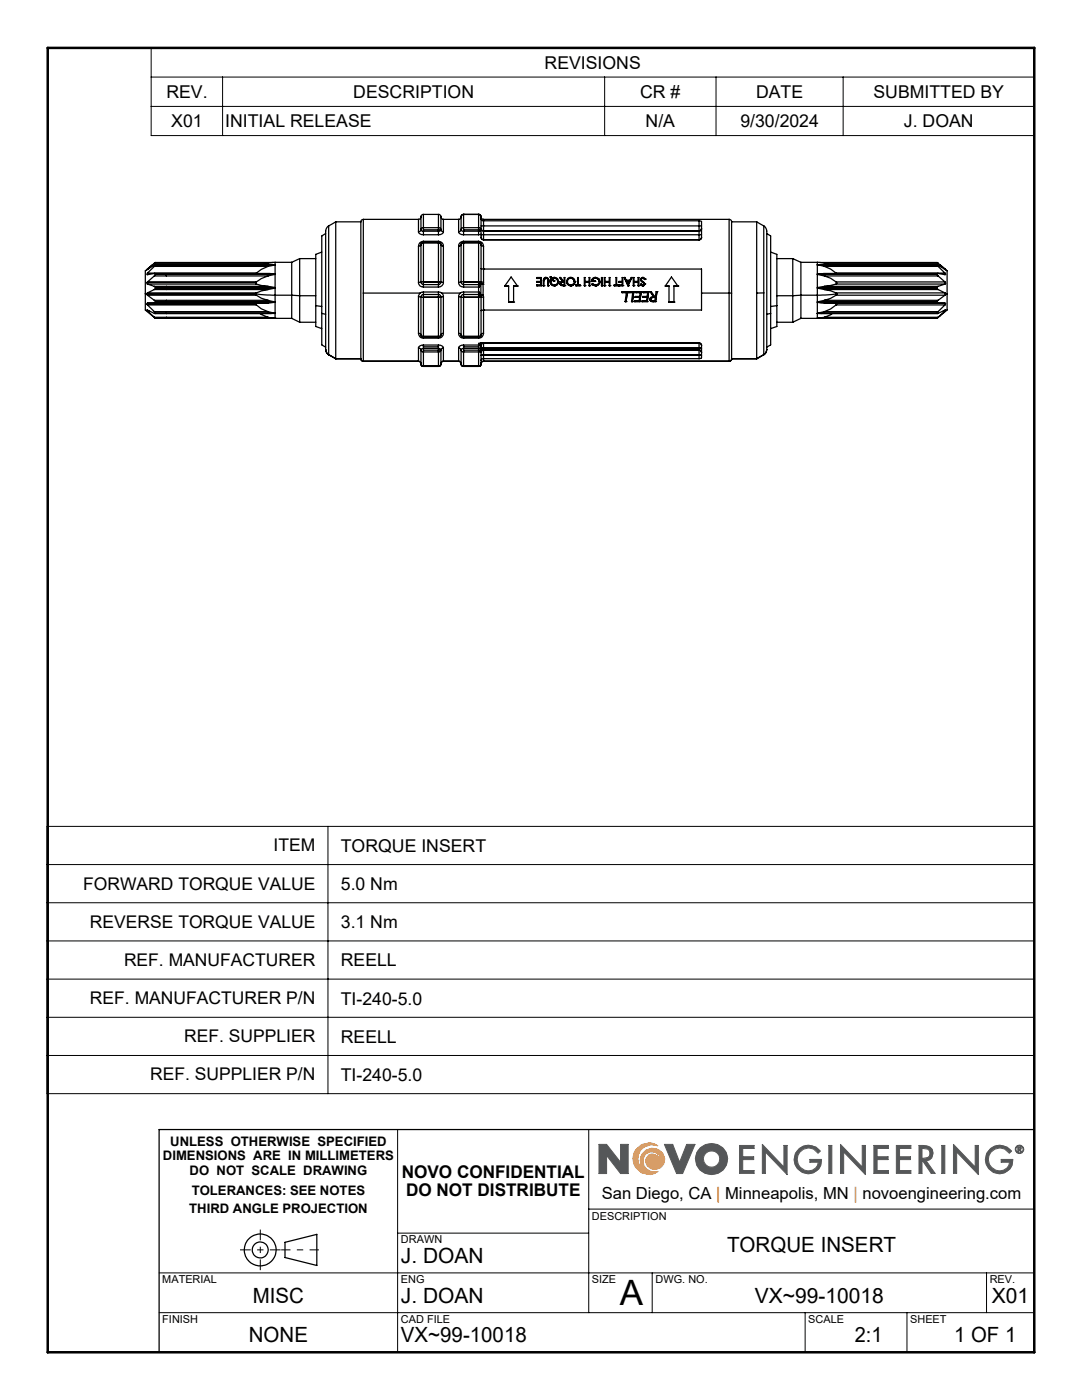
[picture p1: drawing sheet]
<svg xmlns="http://www.w3.org/2000/svg" width="216mm" height="279mm" viewBox="0 0 216 279" stroke-linecap="round" stroke-linejoin="round" font-family="sans-serif">
<g fill="none" stroke="#000" stroke-width=".25">
<path d="M29 58.6v3.3l2 1.6M29 58.6l.3 .1M29.3 58.7l.1 .2M29.3 58.7h21.7M29.4 56.4v.3M29.4 56.4h21.6M29.4 54.5v.3l1.4-.2M29.4 58.5l-.1 .2M29.4 58.9h21.8M29.4 56.3v.1M29.4 56.7l1.4 .5M29.4 58.5h21.8"/>
<path d="M29.4 56.7h21.8M29.4 58.9l1.4 1M29.4 56.3h21.8M29.4 54.5h21.8M29.4 53.7h.2M30.4 52.8l-1.4 1.2v4.6M30.8 54.6l.2 .1M30.8 57.2l.2 .2M30.8 59.9l.2 .4M30.8 54.6h22.9l1.2 .1M30.8 52.5l-1.4 1.2M30.8 53.2l-1.4 1.3"/>
<path d="M30.8 55.1l-1.4 1.2M30.8 57.8l-1.4 .7M30.8 57.8h22.7M30.8 57.2h22.7M30.8 59.9h22.7M30.8 55.1h22.7M30.8 53.2h22.7M30.8 52.5h22.7M31 52.4h23.4M31 57.4v.1M31 54.7v.1M31 52.9l-1.7 .9 .1-.1"/>
<path d="M31 52.4l-.2 .1M31 52.9l-.2 .3M31 54.8l-.2 .3M31 57.5l-.2 .3M31 57.5h23.9M31 57.4h23.9M31 54.8h23.9M31 54.7h23.9M31 52.9h23.9M33.2 57.5v.3M33.2 57.2v.2M33.2 59.9v.4"/>
<path d="M33.2 54.8v.3M51 58.7l3.9 .2M51 58.7l.2 .2M51 56.4v.2l.2 .1M51.2 56.7l2.3 .5M51.2 58.5l-.2 .2M51.2 58.9l.9 .6 1.4 .4M51.2 56.3l-.2 .1M51.2 54.5l-.1 .1M53.5 57.2l1.4 .2M53.5 55.1l-1.4 .5-.9 .7M53.5 57.8l-2.3 .7"/>
<path d="M53.5 59.9l1.4 .4M53.5 53.2l-1.4 .6-.9 .7M54.9 52.4l-1.1 .1-1.1 .3M54.9 54.8v2.6M54.9 52.9v1.8M54.9 57.5v1.4M54.9 58.9v1.4M54.9 52.4v.4h-23.9M54.9 52.4h3.3M54.9 58.9h3.3M54.9 54.8l-1.4 .3M54.9 57.5l-1.4 .3"/>
<path d="M54.9 52.9l-1.4 .3M58.2 52.4v6.5M58.2 58.9v4.6M58.2 58.9l1.6 .1M59.8 51.6v7.4M59.8 59v5.3M59.8 51.6l-1.6 .8M59.8 51.6h3.2M59.8 59h3.2M64.2 50.3l-1.2 .5v10.2M65 46.6l-.8 .5v15.4M65.6 45.1v25.7"/>
<path d="M65.6 45.1l-.2 .1a4.8 4.8 0 0 0-.4 3.1v21.4M67 44.3v27.3M67 44.3l-1.4 .8M67 44.3h5M72 44.3v27.3M72.5 43.8v14.7M72.5 58.5v13.6M72.5 43.8l-.4 .2-.1 .3M72.5 58.5h11.4M72.5 43.8h11M83.5 59.2l.5 .1M83.5 56.3a.92 .92 0 0 0 1 1"/>
<path d="M83.5 59.2v7.3M83.5 49.1v7.2M83.5 43.8v2.4M83.5 46.2v.2a.98 .98 0 0 0 1 .4M83.9 58.5l-.4 .7M84 59.3h.5M84 59.3v7.5M84 56.3l.1 .3 .4 .2M84 48.8v7.5M84 56.3h-.5M84 48.8l-.1 .2-.4 .1M84 45.9l.1 .2h.4"/>
<path d="M84 45.9l-.1 .2-.4 .1M84 43.3v2.6M84 43.3l-.2 .4-.3 .1M84.5 48.3a.48 .48 0 0 0-.5 .5M84.5 59.3h.1M84.5 58.8l-.4 .1-.1 .4M84.5 58.8v.5M84.5 59.3v7.8M84.5 56.2v.1M84.5 56.3v.5M84.5 56.2l-.5 .1M84.5 48.5l-.4 .1-.1 .2"/>
<path d="M84.5 48.5v7.7M84.5 58.3v.5M84.5 58.3l-.6 .2M84.5 56.8v.5M84.5 48.2l-.4 .1a.89 .89 0 0 0-.6 .8M84.5 48.3v.2M84.5 45.4v.5M84.5 45.9v.2M84.5 45.4l-.4 .2-.1 .3M84.5 46.1v.7M84.5 42.8l-.4 .2-.1 .3M84.5 42.8v2.6"/>
<path d="M84.5 48.2v.1M84.5 58.8h3M84.5 59.3h3M84.5 56.2h3M84.5 56.3h3M84.5 56.8h3M84.5 48.5h3M84.5 58.3h3M84.5 57.3h3M84.5 48.2h3M84.5 46.8h3M84.5 48.3h3"/>
<path d="M84.5 45.4h3M84.5 45.9h3M84.5 46.1h3M84.5 42.8h3M87.5 48.3a.48 .48 0 0 1 .5 .5M87.5 58.8v.5M87.5 58.8l.3 .1 .2 .4M87.5 59.3h.1M87.5 59.3v7.8M87.5 56.3v.5M87.5 56.2v.1M87.5 56.2l.5 .1"/>
<path d="M87.5 48.5v7.7M87.5 48.5l.4 .1 .1 .2M87.5 58.3v.5M87.5 58.3l.6 .2M87.5 56.8v.5M87.5 48.2l.4 .1a.89 .89 0 0 1 .6 .8M87.5 48.3v.2M87.5 45.9v.2M87.5 45.9h.5M87.5 45.4v.5M87.5 45.4l.4 .2 .1 .3M87.5 46.1v.7"/>
<path d="M87.5 42.8v2.6M87.5 42.8l.4 .2 .1 .3M87.5 48.2v.1M88 59.3h-.5M88 59.3v7.5M88 56.3h-.5M88 56.3l-.2 .3-.3 .2M88 48.8v7.5M88 56.3h.5M88 48.8l.1 .2 .4 .1M88 45.9l-.2 .2h-.3M88 45.9l.1 .2 .4 .1"/>
<path d="M88 43.3v2.6M88 43.3l.2 .4 .3 .1M88.1 58.5l.3 .3 .1 .4M88.1 58.5h3.8M88.5 59.2l-.5 .1M88.5 56.3a.92 .92 0 0 1-1 1M88.5 59.2v7.3M88.5 49.1v7.2M88.5 46.2v.2a.98 .98 0 0 1-1 .4M88.5 43.8v2.4M88.5 43.8h3M91.5 59.2l.5 .1"/>
<path d="M91.5 56.3a.92 .92 0 0 0 1 1M91.5 59.2v7.3M91.5 49.1v7.2M91.5 43.8v2.4M91.5 46.2v.2a.98 .98 0 0 0 1 .4M91.9 58.5l-.3 .3-.1 .4M92 59.3h.5M92 59.3v7.5M92 56.3l.1 .3 .4 .2M92 48.8v7.5M92 56.3h-.5M92 48.8l-.1 .2-.4 .1"/>
<path d="M92 45.9l.1 .2h.4M92 45.9l-.1 .2-.4 .1M92 43.3v2.6M92 43.3l-.2 .4-.3 .1M92.5 48.3a.48 .48 0 0 0-.5 .5M92.5 42.8a.48 .48 0 0 0-.5 .5M92.5 59.3h.1M92.5 58.8l-.4 .1-.1 .4M92.5 58.8v.5M92.5 59.3v7.8M92.5 56.2v.1M92.5 56.3v.5"/>
<path d="M92.5 56.2l-.5 .1M92.5 48.5l-.4 .1-.1 .2M92.5 48.5v7.7M92.5 58.3v.5M92.5 58.3l-.6 .2M92.5 56.8v.5M92.5 48.2l-.4 .1a.89 .89 0 0 0-.6 .8M92.5 48.3v.2M92.5 45.4v.5M92.5 45.9v.2M92.5 45.4l-.4 .2-.1 .3M92.5 46.1v.7"/>
<path d="M92.5 42.8v2.6M92.5 42.8h.1M92.5 48.2v.1M92.5 58.8h3M92.5 59.3h3M92.5 56.2h3M92.5 56.3h3M92.5 56.8h3M92.5 48.5h3M92.5 58.3h3M92.5 57.3h3M92.5 48.2h3"/>
<path d="M92.5 46.8h3M92.5 48.3h3M92.5 45.4h3M92.5 45.9h3M92.5 46.1h3M92.5 42.8h3M95.5 48.3a.48 .48 0 0 1 .5 .5M95.5 42.8a.48 .48 0 0 1 .5 .5M95.5 58.8v.5M95.5 59.3h.1M95.5 59.3v7.8M95.5 56.2v.1"/>
<path d="M95.5 56.2l.5 .1M95.5 56.3v.5M95.5 48.5v7.7M95.5 48.5l.4 .1 .1 .2M95.5 58.3v.5M95.5 58.3h.2M95.5 56.8v.5M95.5 48.2l.4 .1a.89 .89 0 0 1 .6 .8M95.5 57.3v1M95.5 48.3v.2M95.5 45.9v.2M95.5 45.9h.5"/>
<path d="M95.5 45.4v.5M95.5 45.4l.4 .2 .1 .3M95.5 46.1v.7M95.5 42.8v2.6M95.5 42.8h.1M95.5 48.2v.1M95.6 58.8h.1M95.7 58.3v.5h-.2M95.7 56.8h-.2M95.7 56.8v.5M95.7 57.3h-.2M95.7 58.3l.3 .5"/>
<path d="M95.7 58.8l.3 .5M96 58.8v.3l.4-.2M96 56.5l-.3 .3M96 56.5v.2M96 56.7l-.3 .6M96 58.8h.4M96 56.5l.4 .2M96 56.7h.4M96 56.7v2.1M96 59.3h-.5M96 59.3v2.7M96 56.3h-.5"/>
<path d="M96 56.3v.2l-.3 .3M96 48.8v4.8M96 53.6v2.7M96 56.3v.2M96 46.8h-.5M96 46.8v.3a.61 .61 0 0 0 .5 .8M96 59.3h.5M96 56.3h.5M96 53.6l.5 .1M96 48.8l.1 .2 .4 .1M96 47.3a.48 .48 0 0 0 .5 .5M96 45.9l-.2 .2h-.3"/>
<path d="M96 45.9v.9M96 43.3v.4M96 43.7v2.2M96 46.8h.5M96 45.6l.2 .4 .3 .1-.3-.1zM96 45.1h.5M96 43.7l.1 .3 .4 .1M96 43.3l.2 .4 .3 .1M96 45.9h.1M96 56.3h.1M96.4 58.9l.1 .4M96.4 56.7h.1"/>
<path d="M96.4 56.7v2.1M96.4 58.8v.1M96.5 53.7h43.5v4.8M96.5 49.1v4.6M96.5 43.8v.3M96.5 56.3l-.1 .4M96.5 53.7h.1M96.5 46.8v1M96.5 45.1v1M96.5 43.8h49M96.5 46.8h43M96.5 47.9h43"/>
<path d="M96.5 44.1h43M96.5 44.1v1M96.5 46.1v.7M96.5 47.8v.1M96.5 53.7v2.6M96.5 59.3v2.6M96.5 47.8h43M96.5 46.1h43M96.5 45.1h43M100.7 57.1h.1M100.7 57.1h.8v3.2M100.7 57.1l1.3-1.8 1.3 1.8"/>
<path d="M103.3 57.1h.1M103.3 57.1h-.8v3.2M107.1 57h.1M107.1 56.3h.1M107.1 55.6h.1M107.1 56.3h.8v.5h-.8v.2M107.1 55.6h.8v.6h-.8v.1M107.1 57h.9M107.1 55.6v-.2h.9v1.6M108 57h.1M108.4 57h.1M108.4 57v-1a.53 .53 0 0 1 .5-.7 .53 .53 0 0 1 .5 .7v1"/>
<path d="M108.5 57h.1M108.6 55.8l-.1 1.2M108.6 55.8h.1M108.9 55.5l.2 .1 .2 .2M108.9 55.5l-.3 .3M108.9 55.5h.1M108.9 55.5l.4 .3M109.3 55.8v1.2M109.3 57h.1M109.3 55.8h.1M109.3 55.8v.2M109.4 55.9h.1"/>
<path d="M109.4 57h.1M109.8 55.3l.3 .2a.82 .82 0 0 1 .9-.1 .82 .82 0 0 1 .4 .8M109.8 56.2a.83 .83 0 0 0 .8 .8M109.8 55.3l.2 .3-.2 .6M109.8 56.2h.1M109.8 55.3h.1M110.1 55.7h.1M110.1 55.7l.3 .4M110.2 55.6l.4 .5M110.4 56.1h.1M110.4 56.1h.2M110.6 55.5a.68 .68 0 0 1 .6 .9 .68 .68 0 0 1-1 .4 .68 .68 0 0 1-.1-1.1"/>
<path d="M110.6 55.5l-.4 .1M110.6 55.5h.1M110.6 56.1h.1M110.6 57h.1M111.4 56.2a.84 .84 0 0 1-.8 .8M111.4 56.2h.1M111.7 55.4l.6 .7-.5 .2-.1 .3M111.7 55.4h.1M111.7 55.4h.2l.6 .7h.1v-.7h.1v1.6M111.7 56.6l.3 .4M111.7 56.6h.1M111.9 56.4l.7-.1v.5h-.7z"/>
<path d="M112 57h.1M112 57h.4M112.3 56.3h.1M112.4 57h.1M112.4 57h.3M112.7 57h.1M113.1 56.2h.1M113.1 56.2a.83 .83 0 0 0 .8 .8M113.1 56.2a.83 .83 0 0 1 .8-.8 .83 .83 0 0 1 .8 .8M113.9 57h.1M113.9 55.5h.1M114.7 56.2a.84 .84 0 0 1-.8 .8"/>
<path d="M114.7 56.2h.1M114.9 57h.1M114.9 57v-.2h.4v-1.4h.1v1.4h.3v.2M114.9 57h.8M115.7 57h.1M116.6 57h.1M116.6 57v-1.6h.1v.8h.8v-.8h.2v1.6M116.7 57h.1M116.7 57v-.7h.8v.7M117.5 57h.1M117.5 57h.2M117.7 57h.1"/>
<path d="M118 56.2a.85 .85 0 0 1 .9-.8 .85 .85 0 0 1 .8 .8M118 56.2h.1M118 56.2h.7M118.1 56.7l.8 .3M118.1 56.7h.1M118.7 56.2h.1M118.8 55.5a.7 .7 0 0 1 .7 1.1 .7 .7 0 0 1-1.2 0l-.2 .1M118.8 55.5a.56 .56 0 0 0-.6 .5h.5v.2M118.8 55.5h.1M118.9 57h.1M119.7 56.2a.9 .9 0 0 1-.8 .8M119.7 56.2h.1"/>
<path d="M119.7 56.2a.83 .83 0 0 1-.8 .8M120 57h.1M120 57h.2M120 57v-1.6h.2v1.6M120.2 57h.1M120.6 57h.1M120.6 57v-1.6h.1v.8h.9v-.8h.1v1.6M120.7 57h.1M120.7 57v-.7h.9v.7M121.6 57h.1M121.7 57h.1M122.6 57h.1"/>
<path d="M122.6 57v-.2h.3v-1.4h.1v1.4h.4v.2M122.6 57h.8M123.4 57h.1M123.5 57h.1M123.5 56.3h.1M123.5 56.3h.6v.5h-.6v.2M123.5 56.3v-.1h.6v-.8h.2v1.6M123.5 57h.8M124.1 58.4h.1M124.1 58.4h.9l-.3 1.8M124.3 57h.1M124.6 55.4h.1"/>
<path d="M124.6 55.4l.7 1.6M124.6 55.4h.1l.3 .5h.7l.2-.5h.2M125 56.1h.6l-.3 .6zM125.2 58.2h.1M125.2 58.2l-.3 2M125.2 58.2h-1.1v.2M125.3 57h.1M125.4 58.4h.1M125.4 58.4h.9l-.3 1.8M126.1 55.4h.1M126.1 55.4l-.8 1.6M126.4 57h.1"/>
<path d="M126.4 57v-1.6h.1v.8h.8v-.8h.2v1.6M126.5 58.2h.1M126.5 58.2l-.3 2M126.5 58.2h-1.1v.2M126.5 57h.1M126.5 57v-.7h.8v.7M126.7 59.3h.1M126.7 59.3h.9l-.1 .7h-.9v.2M126.9 58.4h.1M126.9 58.4h.8l-.1 .8h-.8l-.1 .1M127.3 57h.1M127.3 57h.2"/>
<path d="M127.5 57h.1M127.8 56.8h.1M127.8 56.8l.5 .2M127.8 55.8l.4 .5M127.8 55.8h.1M128 58.2h.1M128 58.2l-.3 2M128 58.2h-1.1v.2M128.2 56.3l.2 .1M128.2 56.3h.1M128.2 59.3h.1M128.2 59.3h.9l-.1 .7h-.9v.2"/>
<path d="M128.3 57h.1M128.3 55.5l.3 .3M128.3 55.5l-.3 .1v.3l.7 .8M128.3 55.5h.1M128.3 58.4h.1M128.3 58.4h1l-.2 .8h-.9v.1M128.4 56.4a.25 .25 0 0 1 0 .4 .25 .25 0 0 1-.3 0l-.1-.1-.2 .1M128.4 56.4v.1M128.6 55.8h.1M128.7 56.7l-.2 .2-.2 .1M128.7 56.7h.1M128.8 55.7l-.5-.3-.3 .1-.2 .3"/>
<path d="M128.8 55.7h.1M128.8 55.7l-.2 .1M129.4 58.2h.1M129.4 58.2l-.2 2M129.4 58.2h-1l-.1 .2M129.7 59.7a.47 .47 0 0 0 .6 .5M129.7 59.7h.1M129.8 58.2l.6 1-.4 .1-.3 .4M129.8 58.2h.1M129.8 58.2h.2l.6 1h.2l.1-1h.2M130.2 59.4h.1M130.5 59.3l-.3 .1"/>
<path d="M130.5 59.3h.2v.7h-.4a.33 .33 0 0 1-.4-.2 .33 .33 0 0 1 .3-.4M130.5 59.3h.1M131.1 58.2h.1M131.1 58.2l-.3 2M132.8 57.1h.1M132.8 57.1h.7v3.2M132.8 57.1l1.2-1.8 1.3 1.8M135.3 57.1h.1M135.3 57.1h-.8v3.2M139.5 44.1l.5 .1v3.3l-.5 .4M139.5 46.8v1M139.5 46.8h.5"/>
<path d="M139.5 45.1v1M139.5 45.1h.5M139.5 44.1v1M139.5 46.1v.7M139.5 47.8v.1M140 58.5v3.4h-43.5M140 47.3a.48 .48 0 0 1-.5 .5M140 45.6l-.1 .3-.4 .2 .3-.1zM140 58.5h5.5M145.5 43.8v14.7M145.5 58.5v13.6M145.5 43.8l.4 .2 .1 .3"/>
<path d="M145.5 58.5h.5M146 44.3v14.2M146 58.5v13.1M146 44.3h5M151 44.3v14.2M151 58.5v13.1M151 44.3l1.4 .8M152.4 45.1v13.4M152.4 58.5v12.3M152.4 45.1l.2 .1a4.8 4.8 0 0 1 .4 3.1v21.4M152.4 58.5h-1.4M153 46.6l.8 .5v15.4"/>
<path d="M153.8 50.3l1.2 .5v10.2M155 51.6h3.2M155 59h3.2M158.2 51.6v7.4M158.2 59v5.3M158.2 51.6l1.6 .8M159.8 52.4v6.5M159.8 58.9v4.6M159.8 52.4h3.3M159.8 58.9l-1.6 .1M159.8 58.9h3.3M163.1 52.4l1.1 .1 1.1 .3"/>
<path d="M163.1 52.9v1.8M163.1 54.8v2.6M163.1 57.5v1.4M163.1 54.8l1.4 .3M163.1 57.5l1.4 .3M163.1 58.9v1.4M163.1 52.9l1.4 .3M163.1 52.4v.4M163.1 52.8h23.9M163.1 57.5h23.9M163.1 57.4h23.9M163.1 54.8h23.9"/>
<path d="M163.1 54.7h23.9M163.1 52.9h23.9M163.1 52.8l.5 .1M163.5 52.4h23.5l.2 .1M164.3 54.6h22.9M164.3 54.6l-1.2 .1M164.5 55.1l1.2 .4 1.1 .8M164.5 57.8l1.2 .2 1.1 .5M164.5 53.2l1.2 .5 1.1 .8M164.5 57.2l-1.4 .2M164.5 57.8h22.7M164.5 57.2h22.7"/>
<path d="M164.5 59.9l-1.4 .4M164.5 59.9h22.7M164.5 55.1h22.7M164.5 53.2h22.7M164.5 52.5h22.7M166.8 56.3l.2 .1-.2 .3M166.8 56.7l-2.3 .5M166.8 58.5l.2 .2M166.8 58.9l-1.1 .6-1.2 .4M166.8 58.9h21.8M166.8 58.5h21.8M166.8 56.7h21.8"/>
<path d="M166.8 56.3h21.8M166.8 54.5l.1 .1M166.8 54.5h21.8M167 58.7l-3.9 .2M167 58.7l-.2 .2M187 52.9l1.7 .9-.1-.1M187 54.7v.1M187 57.4v.1M187 57.5l.2 .3M187 54.8l.2 .3M187 52.9l.2 .3M187.2 57.2l-.2 .2"/>
<path d="M187.2 54.6l-.2 .1M187.2 59.9l-.2 .4M187.2 57.8l1.4 .7M187.2 55.1l1.4 1.2M187.2 53.2l1.4 1.3M187.2 52.5l1.4 1.2M187.5 52.8l1.5 1.2v4.6M188.4 53.7h.2M188.6 58.5l.1 .2M188.6 56.3l.1 .2-.1 .2M188.6 54.5v.3l-1.4-.2M188.6 56.7l-1.4 .5"/>
<path d="M188.6 58.9l-1.4 1M188.7 58.7l-.1 .2M189 58.6v3.3l-2 1.6M189 58.6l-.3 .1M29.4 60.7v.2M29.4 60.7h21.6M29.4 62.1l-.1-.3 1.7 .7M29.4 60.9l1.4 1.3M29.4 62.1l1.4 1.2M29.4 60.9h21.8M29.4 62.1h.3M30.8 62.2l.2 .3"/>
<path d="M30.8 63.3l.2 .2M30.8 62.2h22.7M30.8 63.3h22.7M30.9 62.6h23.3M31 63.5h27.2M31 62.5h23.9v1M31 62.5h.1M31 60.3h.1M31 60.3l-.2 .2M31 63.5h23.9M31 62.5h23.9M31 60.3h23.9"/>
<path d="M33.2 60.3v.2M33.2 62.2v.3M33.2 63.3v.2M33.2 63.5h.1M33.2 62.5v.1M51 60.7l.2 .2M51.2 60.9l.9 .7 1.4 .6M51.9 62.6l1.6 .7M53.5 60.5h-24.1l-.1 .1 .1 .1M53.5 62.2l1.4 .3M53.5 60.5h-2.3l-.2 .1v.1M53.5 63.3l1.4 .2"/>
<path d="M54.4 63.5h.5M54.8 63.5h.1M54.9 60.3v2.2M54.9 63.5h.1M54.9 60.3l-1.4 .2M58.2 63.5l1.6 .8M59.8 64.3h3.2M63 61v4.2l1.2 .4M63 61l1.2 .2M64.2 62.5v6.3l.8 .5M64.2 62.5l.8 .2M65 69.7a1.18 1.18 0 0 0 .6 1.1"/>
<path d="M65 69.7v.1a1.18 1.18 0 0 0 .6 1M65.6 70.8l1.4 .8M65.6 70.8h.1M67 71.6h5M67 71.6h.1M72 71.6l.2 .4 .3 .1M72 71.6l.1 .3 .4 .2M72 71.6h.1M72.5 72.1h11M72.5 72.1h.1M83.5 66.5l.4 .1 .1 .2M83.5 69.5v2.6"/>
<path d="M83.5 66.5l.4 .8 .6 .2M83.5 69.5l.4 .1 .1 .2M83.5 72.1l.4 .1 .1 .4M83.5 72.1l.4 .2 .1 .3M83.5 72.1h.1M84 72.6a.48 .48 0 0 0 .5 .5M84 66.8l.1 .2 .4 .1M84 66.8a.48 .48 0 0 0 .5 .5M84 66.8l.1 .3 .4 .2M84 69.8l.1 .3 .4 .1M84 69.8v2.8M84 72.6h.1"/>
<path d="M84.5 68.9a.86 .86 0 0 0-1 .6M84.5 67.1v.2M84.5 67.3h.1M84.5 67.3v.2M84.5 69.9v.3M84.5 69.5l-.4 .1-.1 .2M84.5 69.5v.4M84.5 68.9v.3M84.5 69.2v.3M84.5 70.2v2.9M84.5 73.1h.1M84.5 67.1h3"/>
<path d="M84.5 68.9h3M84.5 67.5h3M84.5 67.3h3M84.5 69.5h3M84.5 69.9h3M84.5 70.2h3M84.5 69.2h3M84.5 73.1h3M87.5 68.9a.86 .86 0 0 1 1 .6M87.5 67.1v.2M87.5 67.3h.1M87.5 67.3v.2"/>
<path d="M87.5 69.5v.4M87.5 69.5l.3 .1 .2 .2M87.5 69.9v.3M87.5 68.9v.3M87.5 69.2v.3M87.5 70.2v2.9M87.5 73.1h.1M88 72.6a.48 .48 0 0 1-.5 .5M88 66.8l-.1 .2-.4 .1M88 66.8a.48 .48 0 0 1-.5 .5M88 66.8l-.1 .3-.4 .2M88 69.8l-.5 .1"/>
<path d="M88 69.8l-.2 .3-.3 .1M88 69.8v2.8M88 72.6h.1M88.5 66.5l-.4 .1-.1 .2M88.5 69.5v2.6M88.5 66.5l-.1 .4-.3 .4-.6 .2M88.5 69.5l-.4 .1-.1 .2M88.5 72.1l-.3 .1-.2 .4M88.5 72.1l-.4 .2-.1 .3M88.5 72.1h3M88.5 72.1h.1M91.5 66.5l.4 .1 .1 .2"/>
<path d="M91.5 69.5v2.6M91.5 66.5v.4l.4 .4 .6 .2M91.5 69.5l.4 .1 .1 .2M91.5 72.1l.4 .1 .1 .4M91.5 72.1l.4 .2 .1 .3M91.5 72.1h.1M92 72.6a.48 .48 0 0 0 .5 .5M92 66.8l.1 .2 .4 .1M92 66.8a.48 .48 0 0 0 .5 .5M92 66.8l.1 .3 .4 .2M92 69.8l.1 .3 .4 .1M92 69.8v2.8"/>
<path d="M92 72.6h.1M92.5 68.9a.86 .86 0 0 0-1 .6M92.5 67.1v.2M92.5 67.3h.1M92.5 67.3v.2M92.5 69.9v.3M92.5 69.5l-.4 .1-.1 .2M92.5 69.5v.4M92.5 68.9v.3M92.5 69.2v.3M92.5 70.2v2.9M92.5 73.1h.1"/>
<path d="M92.5 67.1h3M92.5 68.9h3M92.5 67.5h3M92.5 67.3h3M92.5 69.5h3M92.5 69.9h3M92.5 70.2h3M92.5 69.2h3M92.5 73.1h3M95.5 68.5v.4M95.5 67.1v.2M95.5 67.3h.1"/>
<path d="M95.5 67.3v.2M95.5 68.5l.4 .2 .1 .3M95.5 68.9l.4 .2M95.5 69.5v.4M95.5 69.5l.4 .1M95.5 69.9v.3M95.5 68.9v.3M95.5 69.2v.3M95.5 70.2v2.9M95.5 73.1h.1M95.9 69.5v.1M95.9 69.6l.1 .2"/>
<path d="M95.9 69.1v.5M95.9 69.1l.1 .7M96 68.4l-.5 .1M96 68.4l.5 .1M96 68.4h43.5M96 72.6a.48 .48 0 0 1-.5 .5M96 62v4.8M96 66.8l-.1 .2-.4 .1M96 66.8a.48 .48 0 0 1-.5 .5M96 66.8l-.1 .3-.4 .2M96 69.8h.1M96 69v.8"/>
<path d="M96 69.8l-.5 .1M96 69.8l-.2 .3-.3 .1M96 69.8v2.1M96 71.9v.7M96 69.5h.5M96 69.9h.3M96 69.8h.5M96 72.6h.1M96.3 69.9l-.2 .2-.1 .2M96.5 71.6v.5M96.5 66.5l-.4 .8-.6 .2M96.5 61.9v4.6"/>
<path d="M96.5 66.5l-.4 .1-.1 .2M96.5 61.9l-.5 .1M96.5 61.9h.1M96.5 68.5a.48 .48 0 0 0-.5 .5M96.5 68.5l-.3 .1-.2 .4M96.5 68.5v1M96.5 69.8h43.1l.3 .3 .1 .2M96.5 69.8h.1M96.5 69.8l-.2 .1M96.5 69.9a.48 .48 0 0 0-.5 .5M96.5 69.5h.1M96.5 69.9v.9"/>
<path d="M96.5 70.8l-.5 .1h.5M96.5 71.6l-.4 .1-.1 .2M96.5 72.1l-.4 .1-.1 .4M96.5 70.8v.1M96.5 72.1l-.4 .2-.1 .3M96.5 72.1h49M96.5 71.6h43M96.5 68.5h.1M96.5 69.5v.4M96.5 70.9v.7M96.5 72.1h.1M96.5 68.5h43"/>
<path d="M96.5 69.9h43M96.5 69.5h43M96.5 70.8h43M96.5 70.9h43M101.5 60.3h.1M101.5 60.3h1M102.5 60.3h.1M124.7 60.2h.1M124.7 60.2h.2M124.9 60.2h.1M126 60.2h.1M126 60.2h.2"/>
<path d="M126.2 60.2h.1M126.6 60.2h.1M126.6 60.2h1.1M127.7 60.2h.1M128.1 60.2h.1M128.1 60.2h1.1M129.2 60.2h.1M130.3 60.2h.1M130.3 60.2h.5M130.8 60.2h.1M133.5 60.3h.1M133.5 60.3h1"/>
<path d="M134.5 60.3h.1M139.5 68.4l.2 .1 .3 .3v2.1a.45 .45 0 0 1-.1 .5 .45 .45 0 0 1-.4 .2M139.5 68.5a.48 .48 0 0 1 .5 .5M139.5 68.5v1M139.5 69.5h.5M139.5 69.9a.48 .48 0 0 1 .5 .5M139.5 69.5h.1M139.5 69.9v.9M139.5 70.8l.5 .1h-.5M139.5 70.8v.1M139.5 68.4v.1M139.5 69.5v.4"/>
<path d="M139.5 70.9v.7M145.5 72.1h.1M146 71.6l-.2 .4-.3 .1M146 71.6l-.1 .3-.4 .2M146 71.6h5M146 71.6h.1M151 71.6h.1M152.4 70.8l-1.4 .8M152.4 70.8h.1M153 69.7a1.18 1.18 0 0 1-.6 1.1M153 69.7v.1a1.18 1.18 0 0 1-.6 1M153.8 62.5v6.3l-.8 .5"/>
<path d="M153.8 62.5l-.8 .2M155 61v4.2l-1.2 .4M155 64.3h3.2M155 61l-1.2 .2M159.8 63.5l-1.6 .8M159.8 63.5h27.2M163.1 63.5h.4M163.1 60.3v2.2M163.1 62.5v1M163.1 60.3l1.4 .2M163.1 62.5l23.9 .1M163.1 63.5h.1"/>
<path d="M163.1 63.5h23.9M163.1 62.5h23.9M163.1 60.3h23.9M163.2 63.5h-.1M164.5 60.5h24.1l.1 .1-.1 .3M164.5 60.5h2.3l.2 .1-.2 .3M164.5 62.2l-1.4 .3M164.5 62.2h22.7M164.5 63.3l-1.4 .2M164.5 63.3h22.7M166.1 62.6l-1.6 .7M166.8 60.9l-1.1 .8-1.2 .5"/>
<path d="M166.8 60.9h21.8M187 60.3h.1M187 62.5h.1M187 63.5h.1M187 60.3l.2 .2M187.2 63.3l-.2 .2M187.2 62.2l-.2 .3M188.2 62.1h.4M188.6 62.1l.1-.3-1.7 .7M188.6 62.1l-1.4 1.2M188.6 60.9l-1.4 1.3M206.4 225.4h-174.7v44.5"/>
<path d="M56.9 247.9l6.3-1.6v6.3l-6.3-1.6z"/>
<circle cx="113.9" cy="56.2" r=".68"/>
<circle cx="51.9" cy="249.5" r="1.59"/>
<circle cx="51.9" cy="249.5" r="3.2"/>
</g>
<path d="M126.8 229.6a3.1 3.1 0 0 1 4.5-.9 2.82 2.82 0 0 0-3.9 1.7 2.82 2.82 0 0 0 2.3 3.6 2.45 2.45 0 0 1-1.1-4.2 2.45 2.45 0 0 1 4 1.5 1.94 1.94 0 0 1-1.6 2.1 1.94 1.94 0 0 1-2.2-1.5l.1-.7 .6-.7a1.73 1.73 0 0 1 2.4 1.5 1.86 1.86 0 0 0-2.2-2.1 1.86 1.86 0 0 0-1.2 2.8 2.41 2.41 0 0 0 2.8 1.1 3.2 3.2 0 0 1-4-.2 3.2 3.2 0 0 1-.5-4z" fill="none" stroke="#f78d2a" stroke-width=".2"/>
<g fill="none" stroke="#555759" stroke-width=".2">
<path d="M119.5 228.4h1.5l2.8 3.6v-3.6h1.5v5.8h-1.5l-2.7-3.6-.1 3.6h-1.5zM123.8 232h.1M132.6 228.4h1.6l1.4 3.6 1.4-3.6h1.7l-2.5 5.8h-1.2zM139.7 229.1a3.2 3.2 0 0 1 4.9 .4 3.2 3.2 0 0 1-1.3 4.7 3.2 3.2 0 0 1-4-1.1 3.2 3.2 0 0 1 .4-4zM147.6 228.6h2.9v.6h-2.3v1.7h2.2v.5h-2.2v2.2h2.3v.6h-2.9zM152.1 228.4l4.3 4.5v-4.3h.7v5.8l-4.4-4.5v4.3h-.6zM159.5 229.2a2.89 2.89 0 0 1 4.2 .5l-.5 .5a2.26 2.26 0 0 0-3.2-.7 2.26 2.26 0 0 0-.5 3.2 2.26 2.26 0 0 0 3.3 .4l.3-.5 .2-.6h-1.7v-.6h2.3a2.75 2.75 0 0 1-2.7 2.9 2.75 2.75 0 0 1-2.8-2.9l.3-1.2zM165.4 228.6h.6v5.6h-.6zM167.7 228.4l4.3 4.5v-4.3h.7v5.8l-4.4-4.5v4.3h-.6zM174.4 228.6h2.9v.6h-2.3v1.7h2.2v.5h-2.2v2.2h2.3v.6h-2.9zM178.9 228.6h2.9v.6h-2.3v1.7h2.2v.5h-2.2v2.2h2.3v.6h-2.9zM183.4 228.6a2.74 2.74 0 0 1 2.6 .8l.2 .8-.3 .9-.4 .4-.7 .2 1.8 2.5h-.8l-1.7-2.5h-.1v2.5h-.6z"/>
<path d="M184 229.2l1.1 .1a1.02 1.02 0 0 1 0 1.7l-1.1 .2zM187.9 228.6h.6v5.6h-.6zM190.3 228.4l4.3 4.5v-4.3h.6v5.8l-4.3-4.5v4.3h-.6zM197.7 229.2a2.89 2.89 0 0 1 4.2 .5l-.5 .5a2.27 2.27 0 0 0-3.2-.7 2.27 2.27 0 0 0-.5 3.2 2.27 2.27 0 0 0 3.2 .4l.4-.5 .1-.6h-1.6v-.6h2.3a2.75 2.75 0 0 1-2.7 2.9 2.75 2.75 0 0 1-2.8-2.9l.3-1.2zM203.1 228.9l.6 .1a.26 .26 0 0 1 .1 .2 .26 .26 0 0 1-.2 .2l.2 .4h-.2l-.2-.4h-.1v.4h-.2zM203.3 229h.1a.15 .15 0 0 1 .2 .2 .15 .15 0 0 1-.2 .1h-.1z"/>
<circle cx="142" cy="231.3" r="1.64"/>
<circle cx="203.4" cy="229.4" r=".85"/>
<circle cx="203.4" cy="229.4" r=".71"/>
</g>
<path d="M63.6 249.4h-7.5" fill="none" stroke="#000" stroke-width=".2" stroke-dasharray="15.2 1.3 1.3 1.3" stroke-dashoffset="13.4" stroke-linecap="butt"/>
<path d="M47.9 249.4h8.1M51.9 245.4v8.1" fill="none" stroke="#000" stroke-width=".2" stroke-dasharray="15.2 1.3 1.3 1.3" stroke-dashoffset="13.1" stroke-linecap="butt"/>
<path d="M79.3 225.4v44.5M117.5 225.4v36.6M31.7 254h174.7M79.3 246.1h38.2M117.5 241.3h88.9M130.1 254v8M196.8 254v8M31.7 262h174.7M160.7 262v7.9M181 262v7.9" fill="none" stroke="#000" stroke-width=".2"/>
<path d="M9.5 9.6h196.9v260.3h-196.9z" fill="none" stroke="#000" stroke-width=".5"/>
<path d="M127.1 229.1a3.2 3.2 0 0 1 4.2-.4 2.82 2.82 0 0 0-3.9 1.7 2.82 2.82 0 0 0 2.3 3.6 2.44 2.44 0 0 1-1.9-2.8 2.44 2.44 0 0 1 2.6-2 2.44 2.44 0 0 1 2.2 2.5 1.86 1.86 0 0 1-2.1 1.7 1.86 1.86 0 0 1-1.6-2.1 1.52 1.52 0 0 1 1.8-.9 1.52 1.52 0 0 1 1.1 1.6h.1a1.88 1.88 0 0 0-2.4-2.1 1.88 1.88 0 0 0-.8 3.1l.5 .4 .6 .4 .6 .1 .9-.1a3.2 3.2 0 0 1-4.2-.4 3.2 3.2 0 0 1 0-4.3z" fill-rule="evenodd" fill="#f78d2a"/>
<path d="M119.5 228.4v5.8h1.5v-3.6l2.8 3.6h1.5v-5.8h-1.5v3.6l-2.8-3.6zM132.6 228.4l2.4 5.8h1.2l2.5-5.8h-1.7l-1.4 3.6-1.4-3.6zM139.7 229.1a3.1 3.1 0 0 0 .1 4.4 3.1 3.1 0 0 0 4.4 0 3.1 3.1 0 0 0 0-4.4 3.4 3.4 0 0 0-4.5 0zM140.3 231.3a1.65 1.65 0 0 1 3.3 0 1.65 1.65 0 0 1-3.3 0zM147.6 228.6v5.6h2.9v-.6h-2.3v-2.2h2.2v-.5h-2.2v-1.7h2.3v-.6zM152.1 228.4v5.8h.6v-4.3l4.4 4.5v-5.8h-.7v4.3zM159.2 229.4a2.81 2.81 0 0 0 .4 4.3 2.81 2.81 0 0 0 4.2-1.1l.1-1.2h-2.3v.6h1.7a2.1 2.1 0 0 1-2.2 1.7 2.1 2.1 0 0 1-2-2 2.25 2.25 0 0 1 1.4-2.5 2.25 2.25 0 0 1 2.7 1l.5-.5a2.89 2.89 0 0 0-4.5-.3zM165.4 228.6v5.6h.6v-5.6zM167.7 228.4v5.8h.6v-4.3l4.4 4.5v-5.8h-.7v4.3zM174.4 228.6v5.6h2.9v-.6h-2.3v-2.2h2.2v-.5h-2.2v-1.7h2.3v-.6zM178.9 228.6v5.6h2.9v-.6h-2.3v-2.2h2.2v-.5h-2.2v-1.7h2.3v-.6zM183.4 228.6v5.6h.6v-2.5h.1l1.7 2.5h.8l-1.8-2.5a1.56 1.56 0 0 0 1.4-1.8 1.56 1.56 0 0 0-1.9-1.3zM184 229.2a1.16 1.16 0 0 1 1.6 .8v.1a1.05 1.05 0 0 1-1.4 1.1h-.2zM187.9 228.6v5.6h.6v-5.6zM190.3 228.4v5.8h.6v-4.3l4.3 4.5v-5.8h-.6v4.3zM197.4 229.4a2.8 2.8 0 0 0 .6 4.5 2.8 2.8 0 0 0 4.1-1.8v-.7h-2.3v.6h1.6a2.14 2.14 0 0 1-2.5 1.6 2.14 2.14 0 0 1-1.7-2.5 2.25 2.25 0 0 1 1.8-2 2.25 2.25 0 0 1 2.4 1.1l.5-.5a2.89 2.89 0 0 0-4.5-.3zM203.1 228.9v.9h.2v-.4l.3 .4h.2l-.2-.4 .2-.1v-.3zM203.3 229l.3 .1v.1l-.3 .1zM202.6 229.4a.85 .85 0 0 0 1.7 0 .85 .85 0 0 0-1.7 0zM202.7 229.4a.71 .71 0 0 1 1.4 0 .71 .71 0 0 1-1.4 0z" fill-rule="evenodd" fill="#555759"/>
<g fill="none" stroke="#000" stroke-width=".2">
<path d="M30.2 9.6h176.2v17.5h-176.2zM30.2 15.4h176.2M44.4 15.4v11.7M120.6 15.4v11.7M142.9 15.4v11.7M168.2 15.4v11.7M30.2 21.2h176.2M9.4 164.9h197v53.4h-197zM9.4 172.5h197M65.4 164.9v53.4M9.4 180.2h197M9.4 187.8h197"/>
<path d="M9.4 195.4h197M9.4 203h197M9.4 210.6h197"/>
</g>
<text font-size="7" x="123.6" y="260.5">A</text>
<g font-size="4.2">
<text x="145.1" y="249.9">TORQUE INSERT</text>
<text x="80" y="252">J. DOAN</text>
<text x="50.5" y="260">MISC</text>
<text x="80" y="260">J. DOAN</text>
<text x="150.6" y="260">VX~99-10018</text>
<text x="197.9" y="260">X01</text>
<text x="49.7" y="267.9">NONE</text>
<text x="80" y="267.9">VX~99-10018</text>
<text x="170.6" y="267.9">2:1</text>
<text x="190.4" y="267.9">1 OF 1</text>
</g>
<g font-size="3.5">
<text x="108.7" y="13.8">REVISIONS</text>
<text x="33.2" y="19.6">REV.</text>
<text x="70.5" y="19.6">DESCRIPTION</text>
<text x="127.7" y="19.6">CR #</text>
<text x="150.9" y="19.6">DATE</text>
<text x="174.3" y="19.6">SUBMITTED BY</text>
<text x="34.2" y="25.4">X01</text>
<text x="45" y="25.4">INITIAL RELEASE</text>
<text x="128.8" y="25.4">N/A</text>
<text x="147.7" y="25.4">9/30/2024</text>
<text x="180.4" y="25.4">J. DOAN</text>
<text x="54.6" y="169.9">ITEM</text>
<text x="68" y="170">TORQUE INSERT</text>
<text x="16.6" y="177.5">FORWARD TORQUE VALUE</text>
<text x="68" y="177.6">5.0 Nm</text>
<text x="17.9" y="185.1">REVERSE TORQUE VALUE</text>
<text x="68" y="185.3">3.1 Nm</text>
<text x="24.7" y="192.8">REF. MANUFACTURER</text>
<text x="68" y="192.9">REELL</text>
<text x="18" y="200.4">REF. MANUFACTURER P/N</text>
<text x="68" y="200.5">TI-240-5.0</text>
<text x="36.8" y="208">REF. SUPPLIER</text>
<text x="68" y="208.1">REELL</text>
<text x="30" y="215.6">REF. SUPPLIER P/N</text>
<text x="68" y="215.7">TI-240-5.0</text>
<text x="80.2" y="235.2">NOVO CONFIDENTIAL</text>
<text x="81" y="238.7">DO NOT DISTRIBUTE</text>
</g>
<text font-size="3.3" x="120.1" y="239.4">San Diego, CA | Minneapolis, MN | novoengineering.com</text>
<g font-size="2.6">
<text x="32.5" y="231.5">DIMENSIONS ARE IN MILLIMETERS</text>
<text x="34" y="228.6">UNLESS OTHERWISE SPECIFIED</text>
<text x="37.8" y="234.4">DO NOT SCALE DRAWING</text>
<text x="38.3" y="238.5">TOLERANCES: SEE NOTES</text>
<text x="37.8" y="242.1">THIRD ANGLE PROJECTION</text>
</g>
<g font-size="2.2">
<text x="118.1" y="243.4">DESCRIPTION</text>
<text x="80" y="248.2">DRAWN</text>
<text x="32.4" y="256.1">MATERIAL</text>
<text x="80" y="256.1">ENG</text>
<text x="118.1" y="256.1">SIZE</text>
<text x="130.8" y="256.1">DWG. NO.</text>
<text x="197.5" y="256.1">REV.</text>
<text x="32.4" y="264">FINISH</text>
<text x="80" y="264">CAD FILE</text>
<text x="161.3" y="264">SCALE</text>
<text x="181.6" y="264">SHEET</text>
</g>
</svg>
